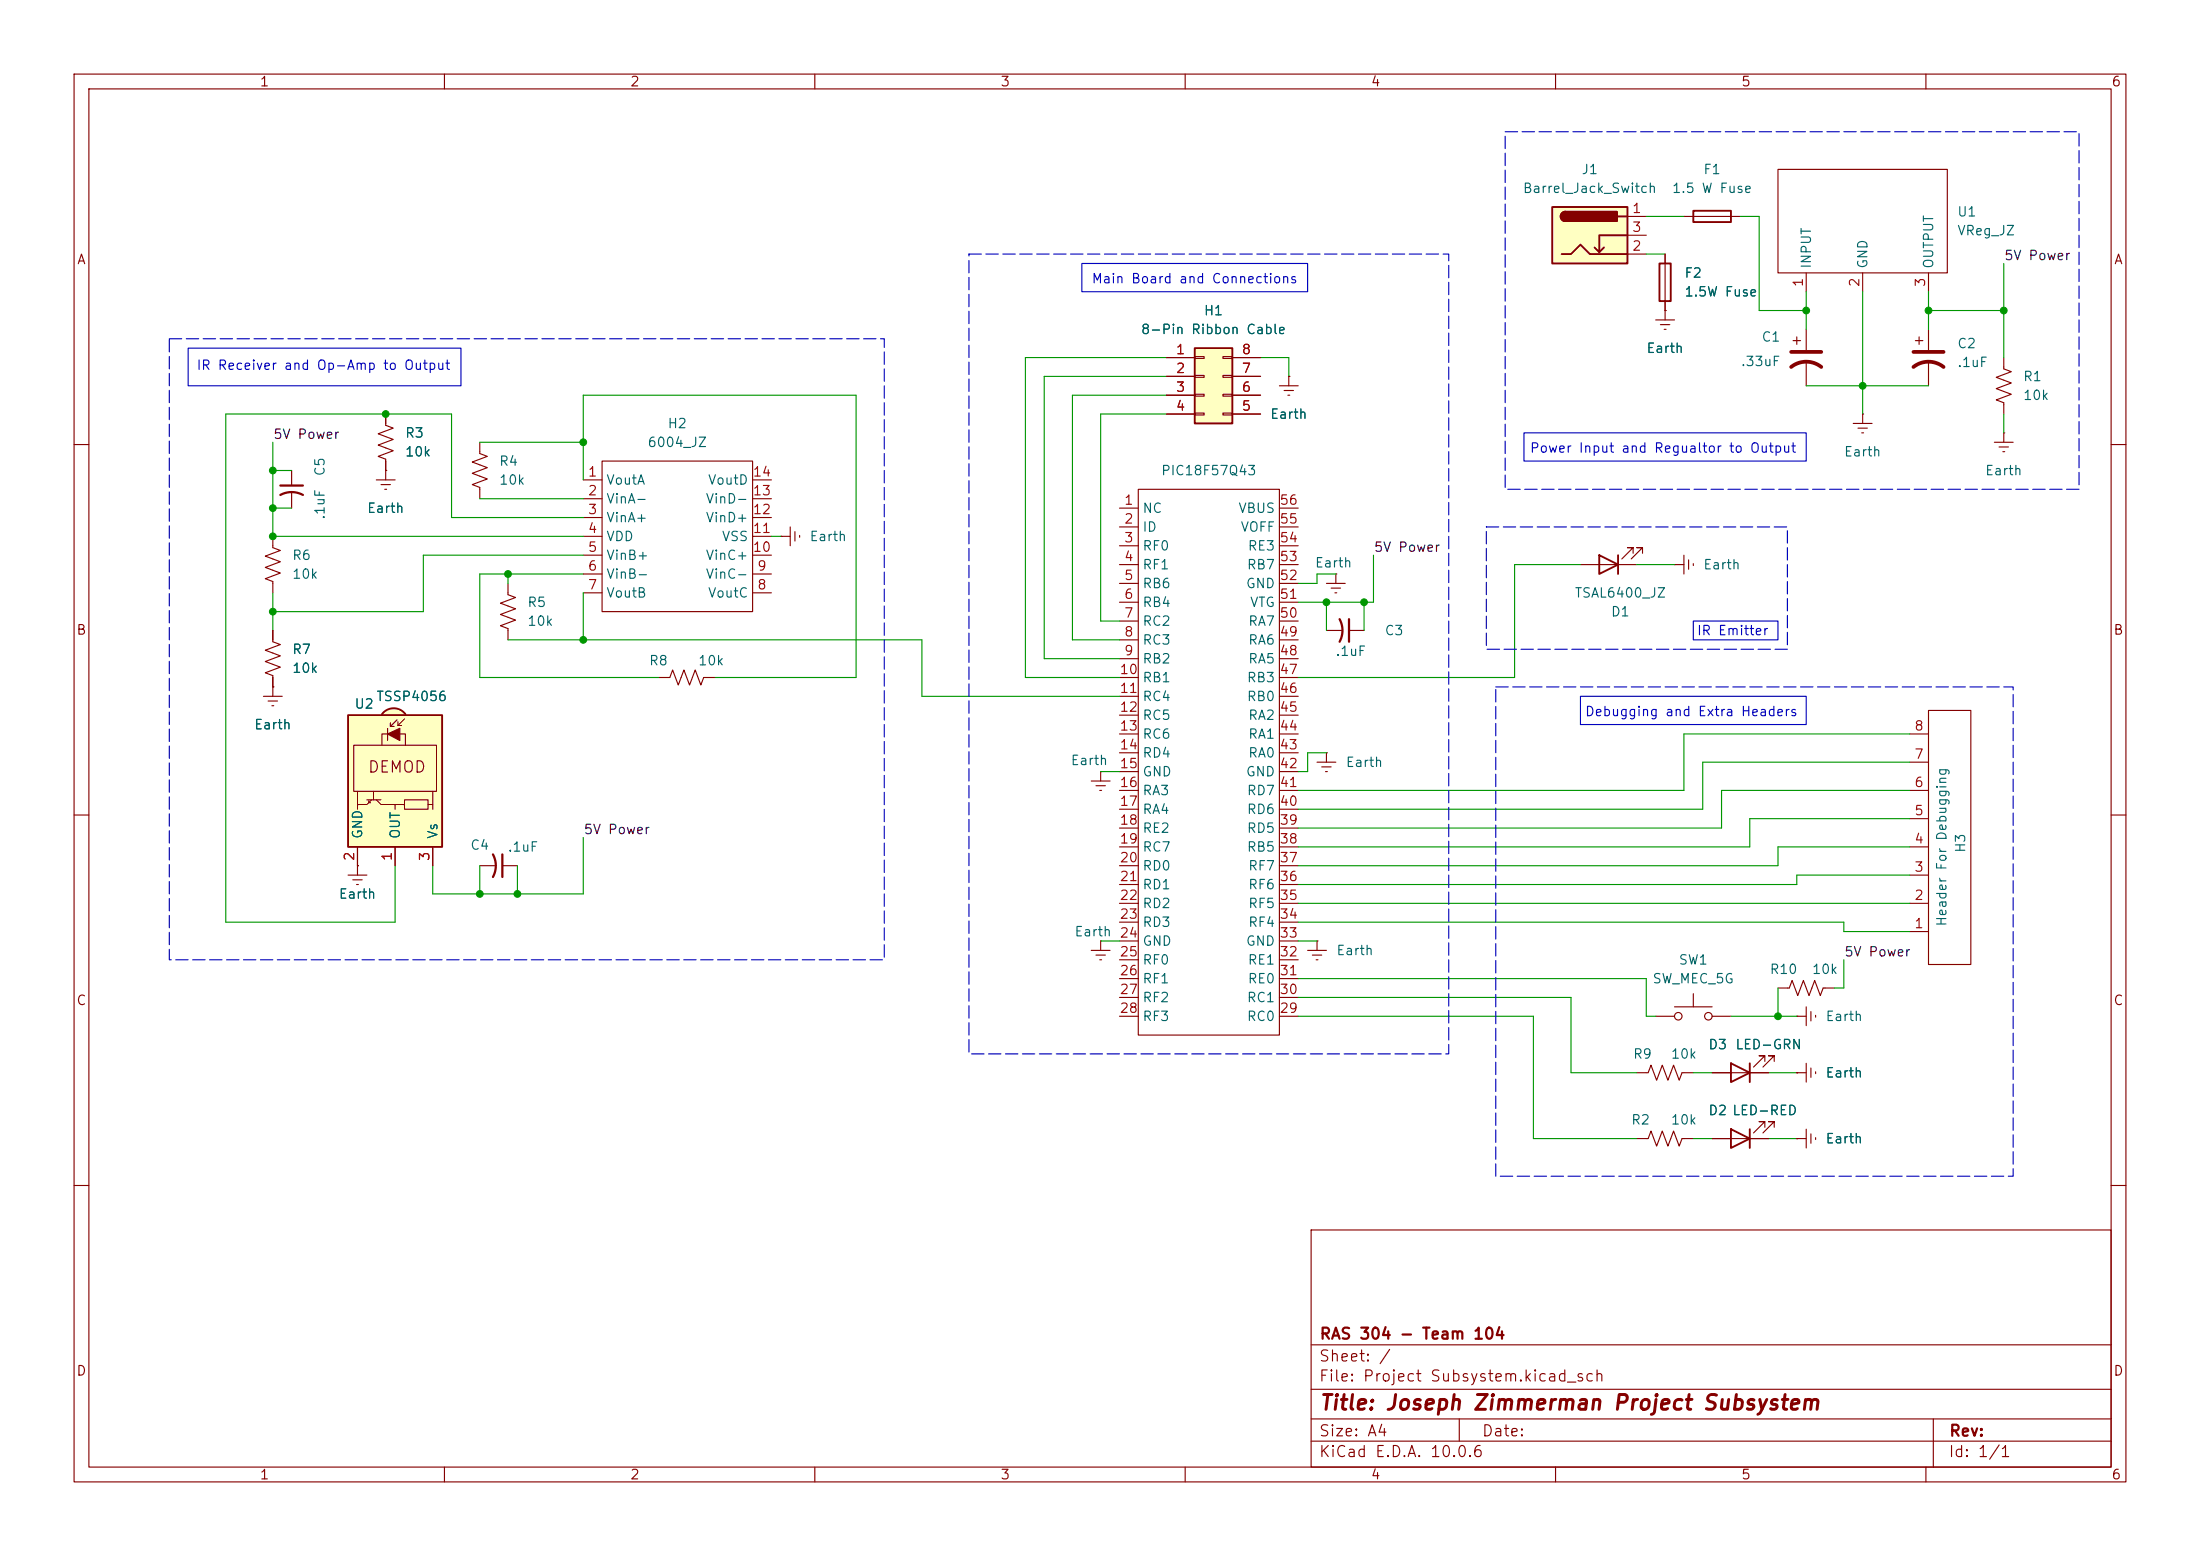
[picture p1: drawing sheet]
<svg xmlns="http://www.w3.org/2000/svg" width="297mm" height="210mm" viewBox="0 0 297 210" stroke-linecap="round" stroke-linejoin="round" font-family="sans-serif">
<g fill="none" stroke="#840000" stroke-width=".15">
<path d="M10 10h277v190h-277zM12 12h273v186h-273zM60 10v2M110 10v2M160 10v2M210 10v2M260 10v2M227.3 29.2h7.6M240 22.9h22.9v13.9h-22.9zM243.8 36.8v2.6M251.5 36.8v2.6M260.3 36.8v2.6"/>
<path d="M250.2 57.2h2.5M250.8 57.8h1.3M251.3 58.4h.3M251.5 55.9h.1M251.5 55.9v1.3M269.2 59.7h2.6M270.5 58.4h.1M270.5 48.3v1.5l1 .4-2 .7 2 .8-2 .8 2 .7-2 .8 1 .4v1.5M270.5 58.4v1.3M10 60h2M151.1 68.6h2.6M151.1 71.1h2.6"/>
<path d="M151.1 73.7h2.6M151.1 76.2h2.6M151.1 78.7h2.6M153.7 66h19v73.7h-19zM172.7 68.6h2.6M172.7 71.1h2.6M172.7 73.7h2.6M172.7 76.2h2.6M172.7 78.7h2.6M269.9 60.3h1.2M270.4 61h.2M285 60h2"/>
<path d="M151.1 81.3h2.6M151.1 83.8h2.6M151.1 86.4h2.6M151.1 88.9h2.6M151.1 91.4h2.6M151.1 94h2.6M151.1 96.5h2.6M151.1 99.1h2.6M172.7 81.3h2.6M172.7 83.8h2.6M172.7 86.4h2.6M172.7 88.9h2.6"/>
<path d="M172.7 91.4h2.6M172.7 94h2.6M172.7 96.5h2.6M172.7 99.1h2.6M10 110h2M151.1 101.6h2.6M151.1 104.1h2.6M151.1 106.7h2.6M151.1 109.2h2.6M151.1 111.8h2.6M151.1 114.3h2.6M151.1 116.8h2.6"/>
<path d="M151.1 119.4h2.6M172.7 101.6h2.6M172.7 104.1h2.6M172.7 106.7h2.6M172.7 109.2h2.6M172.7 111.8h2.6M172.7 114.3h2.6M172.7 116.8h2.6M172.7 119.4h2.6M285 110h2M151.1 121.9h2.6M151.1 124.5h2.6"/>
<path d="M151.1 127h2.6M151.1 129.5h2.6M151.1 132.1h2.6M151.1 134.6h2.6M151.1 137.2h2.6M172.7 121.9h2.6M172.7 124.5h2.6M172.7 127h2.6M172.7 129.5h2.6M172.7 132.1h2.6M172.7 134.6h2.6M172.7 137.2h2.6"/>
<path d="M10 160h2M177 166h108v32h-108zM285 160h2M60 198v2M110 198v2M160 198v2M177 194.5h108M177 191.5h108M177 187.5h108M177 181.5h108M197 191.5v3M210 198v2"/>
<path d="M260 198v2M261 191.5v6.5"/>
</g>
<path d="M228.6 28.4h5.1v1.6h-5.1z" fill="none" stroke="#840000" stroke-width=".25"/>
<path d="M209.5 27.9h10.2v7.7h-10.2z" fill="#ffffc2"/>
<path d="M209.5 27.9h10.2v7.7h-10.2zM210.8 34.3h1.3l1.3-1.3 1.2 1.3h5.1M211.3 28.6a.64 .64 0 0 0-.6 .6 .64 .64 0 0 0 .6 .6M216.5 33.4l-.6 .6M218.4 29.2h1.3M219.7 31.8h-3.8v2.2l-.6-.6" fill="none" stroke="#840000" stroke-width=".25"/>
<g fill="#840000" stroke="#840000" stroke-width=".25">
<path d="M210.9 28.8l.4-.2v1.2a.63 .63 0 0 1-.6-.3 .63 .63 0 0 1 .2-.7z"/>
<path d="M211.3 28.6h7v1.2h-7z"/>
</g>
<g fill="none" stroke="#840000" stroke-width=".15">
<path d="M219.7 29.2h2.5M219.7 34.3h2.5M219.7 31.8h2.5M36.8 72.4v1.5l1 .4-2 .8 2 .7-2 .8 2 .7-2 .8 1 .4v1.5M179.1 85.1h2M182.1 85.1h2M147.3 105.4h2.6M148 106h1.2M148.5 106.7h.2M148.6 104.1h.1M148.6 104.1v1.3M147.3 128.3h2.6"/>
<path d="M148 128.9h1.2M148.5 129.5h.2M148.6 127h.1M148.6 127v1.3M176.5 128.3h2.6M177.2 128.9h1.2M177.7 129.5h.2M177.8 127h.1M177.8 127v1.3"/>
</g>
<path d="M180.8 83.6a3.2 3.2 0 0 1 0 3M182.1 83.6v3" fill="none" stroke="#840000" stroke-width=".3"/>
<path d="M51.7 96.2a1.97 1.97 0 0 1 3 .2l-1.6 1.2-1.5-1.2z" fill="#ffffc2" stroke="#ffffc2" stroke-width=".14"/>
<path d="M47 96.5h12.7v17.8h-12.7z" fill="#ffffc2"/>
<path d="M47 96.5h12.7v17.8h-12.7zM51.6 96.4a1.97 1.97 0 0 1 3.1 0" fill="none" stroke="#840000" stroke-width=".25"/>
<g fill="none" stroke="#840000" stroke-width=".15">
<path d="M52.3 98.3v1.6M52.7 97.5v.5M52.7 98h.5M53.6 97.2l-.9 .8M53.7 97.4v.5M53.7 97.9h.5M54.6 97l-.9 .9M47.8 100.6h11.1v6.2h-11.1zM48.3 106.8v1.8M48.3 114.3v2.5M49.5 108h1.9M49.8 108.1v.2h.2"/>
<path d="M50.2 108l-.7 .6h-1.2v.6M50.4 106.8v1.2M50.8 108l.6 .6h1.9v.6M51.6 100.6v-1.5h3.1v1.5M53.3 108.6h1.3M53.3 114.3v2.5M54.6 108h3.2v1.2h-3.2zM57.8 108.6h.6v.6M58.4 106.8v1.8M58.4 114.3v2.5M64.8 116.8h2M67.8 116.8h2"/>
<path d="M177.8 102.9h2.5M178.4 103.5h1.3M178.9 104.1h.3M179.1 101.6h.1M179.1 101.6v1.3M221 144.8h1.5l.4-1 .7 2 .8-2 .8 2 .7-2 .8 2 .4-1h1.5M242.6 144.8h.1M242.6 144.8h1.2M243.8 143.5v2.6M244.5 144.1v1.3M245.1 144.7v.2"/>
</g>
<path d="M52.3 99.1l1.7-.8v1.6z" fill="#840000" stroke="#840000" stroke-width=".15"/>
<path d="M66.5 115.3a3.2 3.2 0 0 1 0 3.1M67.8 115.3v3.1" fill="none" stroke="#840000" stroke-width=".3"/>
<path d="M161.3 47h5.1v10.2h-5.1z" fill="#ffffc2"/>
<path d="M224 35.6h1.6v5h-1.6zM161.3 47h5.1v10.2h-5.1zM215.9 74.9l2.5 1.3-2.5 1.3zM218.4 74.9v2.6M233.7 143.5l2.5 1.3-2.5 1.3zM233.7 152.4l2.5 1.3-2.5 1.2zM236.2 143.5v2.6M236.2 152.4v2.5" fill="none" stroke="#840000" stroke-width=".25"/>
<g fill="none" stroke="#840000" stroke-width=".15">
<path d="M224.8 34.3v8.9M52.1 55.9v1.5l1 .4-2 .7 2 .8-2 .8 2 .7-2 .8 1 .4v2.8M64.8 59.7v1.5l1 .4-2 .8 2 .7-2 .8 2 .7-2 .8 1 .4v1.5M157.5 48.3h3.8M157.5 50.8h3.8M157.5 53.3h3.8M157.5 55.9h3.8M161.3 48.1h1.3v.3h-1.3zM161.3 50.7h1.3v.2h-1.3zM161.3 53.2h1.3v.3h-1.3zM161.3 55.8h1.3v.2h-1.3zM165.1 48.1h1.3v.3h-1.3z"/>
<path d="M165.1 50.7h1.3v.2h-1.3zM165.1 53.2h1.3v.3h-1.3zM165.1 55.8h1.3v.2h-1.3zM166.4 48.3h3.8M166.4 50.8h3.8M166.4 53.3h3.8M166.4 55.9h3.8M172.7 52.1h2.6M173.4 52.7h1.2M173.9 53.3h.2M174 50.8h.1M174 50.8v1.3"/>
<path d="M223.5 43.2h2.6M224.2 43.8h1.2M224.7 44.5h.2M224.8 41.9h.1M242.1 46h1M242.6 45.5v1M243.8 44.5v2.7M243.8 48.8v3.3M258.6 46h1M259.1 45.5v1M260.3 44.5v2.7M260.3 48.8v3.3"/>
<path d="M39.4 63.5v2M39.4 66.5v2.1M50.8 64.8h2.5M51.4 65.4h1.3M51.9 66h.3M52.1 63.5h.1M68.6 78.7v1.6l1 .3-2 .8 2 .8-2 .7 2 .8-2 .8 1 .3v1.6M78.7 72.4h2.6M78.7 64.8h2.6M78.7 67.3h2.6M78.7 69.9h2.6M78.7 74.9h2.6"/>
<path d="M78.7 77.5h2.6M81.3 62.2h20.3v20.4h-20.3zM101.6 72.4h2.5M101.6 64.8h2.5M101.6 67.3h2.5M101.6 69.9h2.5M101.6 74.9h2.5M101.6 77.5h2.5M105.4 72.4h.1M105.4 72.4h1.3M106.7 71.1v2.6M107.3 71.8v1.2"/>
<path d="M107.9 72.3v.2M179.1 78.7h2.5M179.7 79.4h1.3M180.3 77.5h.1M180.3 77.5v1.2M213.4 76.2h7.6M220.5 74.7v-.8h-.8h.8l-1.6 1.5M221.7 74.7v-.8h-.7h.7l-1.5 1.5M226.1 76.2h.1M226.1 76.2h1.2M227.3 74.9v2.6M228 75.6v1.2"/>
<path d="M228.6 76.1v.2M35.6 94h2.5M36.2 94.6h1.3M36.7 95.3h.3M36.8 85.1v1.5l1 .4-2 .8 2 .7-2 .8 2 .7-2 .8 1 .4v2.8M36.8 92.7h.1M78.7 80h2.6M88.9 91.4h1.5l.4-1 .8 2.1 .7-2.1 .8 2.1 .8-2.1 .7 2.1 .4-1.1h1.5M101.6 80h2.5M180.2 80h.3M257.8 99.1h2.5M260.3 95.9h5.8v34.3h-5.8z"/>
<path d="M47 118.1h2.5M47.6 118.7h1.3M48.1 119.4h.3M48.3 116.8h.1M48.3 114.3v3.8M53.3 114.3v2.5M58.4 114.3v2.5M257.8 118.1h2.5M257.8 114.3h2.5M257.8 110.5h2.5M257.8 106.7h2.5M257.8 102.9h2.5"/>
<path d="M223.5 137.2h2.6M226.1 135.9h5M228.6 134.1v1.8M231.1 137.2h2.6M240 133.4h1.6l.3-1.1 .8 2.1 .8-2.1 .7 2.1 .8-2.1 .7 2.1 .4-1h1.5M242.6 137.2h.1M242.6 137.2h1.2M243.8 135.9v2.5M244.5 136.5v1.3M245.1 137v.3M257.8 125.7h2.5M257.8 121.9h2.5"/>
<path d="M221 153.7h1.5l.4-1 .7 2 .8-2 .8 2 .7-2 .8 2 .4-1h1.5M231.1 153.7h7.7M231.1 144.8h7.7M238.3 143.3v-.8h-.8h.8l-1.6 1.5M238.3 152.1v-.7h-.8h.8l-1.6 1.5M239.5 143.3v-.8h-.7h.7l-1.5 1.5M239.5 152.1v-.7h-.7h.7l-1.5 1.5M242.6 153.7h.1M242.6 144.8h.1M242.6 153.7h1.2M243.8 152.4v2.5M244.5 153v1.3"/>
<path d="M245.1 153.5v.3"/>
<circle cx="226.6" cy="137.2" r=".51"/>
<circle cx="230.6" cy="137.2" r=".51"/>
</g>
<path d="M241.8 49.5a3.3 3.3 0 0 1 4.1 0M241.8 47.5h4.1M258.3 49.5a3.3 3.3 0 0 1 4.1 0M258.3 47.5h4.1" fill="none" stroke="#840000" stroke-width=".51"/>
<path d="M37.8 66.8a3.2 3.2 0 0 1 3.1 0M37.8 65.5h3.1" fill="none" stroke="#840000" stroke-width=".3"/>
<g fill="none" stroke="#009600" stroke-width=".15">
<path d="M222.2 29.2h5.1M222.2 34.3h2.6M234.9 29.2h2.6v12.7h6.3M243.8 39.4v5.1M251.5 39.4v16.5M260.3 39.4v5.1M270.5 35.6v12.7M36.8 59.7v12.7h41.9M64.8 59.7h13.9M157.5 53.3h-12.7v33.1h6.3M157.5 55.9h-8.9v27.9h2.5M157.5 48.3h-19.1v43.1h12.7"/>
<path d="M157.5 50.8h-16.5v38.1h10.1M170.2 48.3h3.8v2.5M243.8 52.1h16.5M260.3 41.9h10.2M270.5 55.9v2.5M36.8 68.6h2.6M36.8 63.5h2.6M64.8 67.3h13.9M68.6 77.5v1.2M78.7 74.9h-21.6v7.7h-20.3M78.7 64.8v-11.5h36.9v38.1h-19.1M78.7 77.5h-13.9v13.9h24.1"/>
<path d="M78.7 69.9h-17.7v-14h-30.5v68.6h22.8v-7.7M104.1 72.4h1.3M180.3 77.5h-2.5v1.2h-2.5M185.4 74.9v6.4h-10.1M213.4 76.2h-8.9v15.2h-29.2M221 76.2h5.1M36.8 80v5.1M68.6 86.4h55.9v7.6h26.6M78.7 80v6.4M179.1 81.3v3.8M184.1 81.3v3.8M257.8 99.1h-30.5v7.6h-52"/>
<path d="M64.8 116.8v3.9M69.8 116.8v3.9M78.7 113v7.7h-20.3v-3.9M148.6 104.1h2.5M179.1 101.6h-2.6v2.5h-1.2M257.8 102.9h-27.9v6.3h-54.6M257.8 114.3h-17.8v2.5h-64.7M257.8 118.1h-15.2v1.3h-67.3M257.8 106.7h-25.4v5.1h-57.1M257.8 110.5h-21.6v3.8h-60.9M148.6 127h2.5M175.3 127h2.5"/>
<path d="M175.3 124.5h73.6v1.2h8.9M175.3 132.1h46.9v5.1h1.3M175.3 137.2h31.7v16.5h14M175.3 134.6h36.8v10.2h8.9M175.3 121.9h82.5M233.7 137.2h8.9M240 133.4v3.8M248.9 129.5v3.9h-1.3M228.6 153.7h2.5M228.6 144.8h2.5M238.8 153.7h3.8M238.8 144.8h3.8"/>
</g>
<path d="M146 35.6h30.5v3.8h-30.5zM25.4 47h36.8v5.1h-36.8zM205.7 58.4h38.1v3.8h-38.1zM213.4 94h30.4v3.8h-30.4zM228.6 83.8h11.4v2.6h-11.4z" fill="none" stroke="#0000c2" stroke-width=".15"/>
<path d="M203.2 17.8h77.5v48.2h-77.5zM130.8 34.3h64.8v107.9h-64.8zM22.9 45.7h96.5v83.8h-96.5zM200.7 71.1h40.6v16.5h-40.6zM201.9 92.7h69.9v66.1h-69.9z" fill="none" stroke="#0000c2" stroke-width=".15" stroke-dasharray="1.7 .6"/>
<g fill="#009600" stroke="#009600" stroke-width=".14">
<circle cx="270.5" cy="41.9" r=".46"/>
<circle cx="260.3" cy="41.9" r=".46"/>
<circle cx="251.5" cy="52.1" r=".46"/>
<circle cx="243.8" cy="41.9" r=".46"/>
<circle cx="36.8" cy="72.4" r=".46"/>
<circle cx="36.8" cy="63.5" r=".46"/>
<circle cx="36.8" cy="68.6" r=".46"/>
<circle cx="52.1" cy="55.9" r=".46"/>
<circle cx="78.7" cy="86.4" r=".46"/>
<circle cx="78.7" cy="59.7" r=".46"/>
<circle cx="68.6" cy="77.5" r=".46"/>
<circle cx="240" cy="137.2" r=".46"/>
<circle cx="184.1" cy="81.3" r=".46"/>
<circle cx="179.1" cy="81.3" r=".46"/>
<circle cx="36.8" cy="82.6" r=".46"/>
<circle cx="64.8" cy="120.7" r=".46"/>
<circle cx="69.8" cy="120.7" r=".46"/>
</g>
<text font-size="2" fill="#840000" x="178" y="190.8">Title: Joseph Zimmerman Project Subsystem</text>
<g font-size="1.5" fill="#840000">
<text x="49.6" y="104.7">DEMOD</text>
<text x="178" y="184.1">Sheet: /</text>
<text x="178" y="181.1">RAS 304 - Team 104</text>
<text x="178" y="186.8">File: Project Subsystem.kicad_sch</text>
<text x="178" y="197">KiCad E.D.A. 10.0.6</text>
<text x="178" y="194.2">Size: A4</text>
<text x="200" y="194.2">Date:</text>
<text x="263" y="197">Id: 1/1</text>
<text x="263" y="194.2">Rev:</text>
</g>
<g font-size="1.3" fill="#840000">
<text x="35" y="12">1</text>
<text x="85" y="12">2</text>
<text x="135" y="12">3</text>
<text x="185" y="12">4</text>
<text x="235" y="12">5</text>
<text x="285" y="12">6</text>
<text x="10.3" y="36">A</text>
<text x="285.3" y="36">A</text>
<text x="10.2" y="86">B</text>
<text x="285.2" y="86">B</text>
<text x="10.2" y="136">C</text>
<text x="285.2" y="136">C</text>
<text x="10.2" y="186">D</text>
<text x="285.2" y="186">D</text>
<text x="35" y="200">1</text>
<text x="85" y="200">2</text>
<text x="135" y="200">3</text>
<text x="185" y="200">4</text>
<text x="235" y="200">5</text>
<text x="285" y="200">6</text>
</g>
<g font-size="1.3" fill="#006464">
<text x="213.4" y="23.8">J1</text>
<text x="229.9" y="23.8">F1</text>
<text x="205.5" y="26.4">Barrel_Jack_Switch</text>
<text x="225.6" y="26.4">1.5 W Fuse</text>
<text x="264.1" y="29.5">U1</text>
<text x="264.1" y="32.1">VReg_JZ</text>
<text x="227.3" y="37.8">F2</text>
<text x="227.3" y="40.3">1.5W Fuse</text>
<text x="244.8" y="36.3" transform="rotate(-90 244.8 36.3)">INPUT</text>
<text x="252.4" y="36.3" transform="rotate(-90 252.4 36.3)">GND</text>
<text x="261.3" y="36.3" transform="rotate(-90 261.3 36.3)">OUTPUT</text>
<text x="153.9" y="45.4">8-Pin Ribbon Cable</text>
<text x="162.4" y="42.9">H1</text>
<text x="222.2" y="48">Earth</text>
<text x="237.7" y="46.4">C1</text>
<text x="264.1" y="47.3">C2</text>
<text x="234.9" y="49.7">.33uF</text>
<text x="264.1" y="49.9">.1uF</text>
<text x="273" y="51.8">R1</text>
<text x="54.6" y="59.4">R3</text>
<text x="90" y="58.1">H2</text>
<text x="171.4" y="56.8">Earth</text>
<text x="273" y="54.3">10k</text>
<text x="44.1" y="64.4" transform="rotate(-90 44.1 64.4)">C5</text>
<text x="54.6" y="61.9">10k</text>
<text x="67.3" y="63.2">R4</text>
<text x="67.3" y="65.7">10k</text>
<text x="81.8" y="65.7">VoutA</text>
<text x="87.3" y="60.7">6004_JZ</text>
<text x="95.5" y="65.7">VoutD</text>
<text x="156.7" y="64.5">PIC18F57Q43</text>
<text x="248.9" y="61.9">Earth</text>
<text x="267.9" y="64.5">Earth</text>
<text x="44.1" y="70.2" transform="rotate(-90 44.1 70.2)">.1uF</text>
<text x="49.5" y="69.5">Earth</text>
<text x="81.8" y="68.3">VinA-</text>
<text x="81.8" y="70.8">VinA+</text>
<text x="95.2" y="70.8">VinD+</text>
<text x="95.2" y="68.3">VinD-</text>
<text x="154.2" y="69.5">NC</text>
<text x="167.1" y="69.5">VBUS</text>
<text x="39.4" y="75.9">R6</text>
<text x="81.8" y="73.4">VDD</text>
<text x="81.8" y="75.9">VinB+</text>
<text x="95.2" y="75.9">VinC+</text>
<text x="97.4" y="73.4">VSS</text>
<text x="109.2" y="73.4">Earth</text>
<text x="154.2" y="72.1">ID</text>
<text x="154.2" y="74.6">RF0</text>
<text x="154.2" y="77.2">RF1</text>
<text x="167.4" y="72.1">VOFF</text>
<text x="168.2" y="77.2">RB7</text>
<text x="168.4" y="74.6">RE3</text>
<text x="177.4" y="76.9">Earth</text>
<text x="229.9" y="77.2">Earth</text>
<text x="39.4" y="78.4">10k</text>
<text x="71.1" y="82.2">R5</text>
<text x="81.8" y="78.4">VinB-</text>
<text x="81.8" y="81">VoutB</text>
<text x="95.2" y="78.4">VinC-</text>
<text x="95.5" y="81">VoutC</text>
<text x="154.2" y="79.7">RB6</text>
<text x="154.2" y="82.2">RB4</text>
<text x="168.1" y="79.7">GND</text>
<text x="168.7" y="82.2">VTG</text>
<text x="212.5" y="81">TSAL6400_JZ</text>
<text x="217.4" y="83.5">D1</text>
<text x="39.4" y="88.6">R7</text>
<text x="71.1" y="84.8">10k</text>
<text x="154.2" y="84.8">RC2</text>
<text x="154.2" y="87.3">RC3</text>
<text x="154.2" y="89.9">RB2</text>
<text x="168.4" y="89.9">RA5</text>
<text x="168.4" y="87.3">RA6</text>
<text x="168.4" y="84.8">RA7</text>
<text x="180.2" y="88.8">.1uF</text>
<text x="186.8" y="86.1">C3</text>
<text x="39.4" y="91.1">10k</text>
<text x="47.8" y="96">U2</text>
<text x="50.7" y="94.9">TSSP4056</text>
<text x="87.5" y="90.1">R8</text>
<text x="94.2" y="90.1">10k</text>
<text x="154.2" y="92.4">RB1</text>
<text x="154.2" y="94.9">RC4</text>
<text x="168.2" y="94.9">RB0</text>
<text x="168.2" y="92.4">RB3</text>
<text x="34.2" y="98.8">Earth</text>
<text x="154.2" y="97.5">RC5</text>
<text x="154.2" y="100">RC6</text>
<text x="168.4" y="100">RA1</text>
<text x="168.4" y="97.5">RA2</text>
<text x="144.5" y="103.6">Earth</text>
<text x="154.2" y="102.6">RD4</text>
<text x="154.2" y="105.1">GND</text>
<text x="154.2" y="107.6">RA3</text>
<text x="168.1" y="105.1">GND</text>
<text x="168.2" y="107.6">RD7</text>
<text x="168.4" y="102.6">RA0</text>
<text x="181.6" y="103.8">Earth</text>
<text x="49.2" y="113.3" transform="rotate(-90 49.2 113.3)">GND</text>
<text x="54.3" y="113.3" transform="rotate(-90 54.3 113.3)">OUT</text>
<text x="59.4" y="113.3" transform="rotate(-90 59.4 113.3)">Vs</text>
<text x="154.2" y="110.2">RA4</text>
<text x="154.2" y="112.7">RE2</text>
<text x="168.2" y="112.7">RD5</text>
<text x="168.2" y="110.2">RD6</text>
<text x="63.4" y="115">C4</text>
<text x="68.5" y="115.3">.1uF</text>
<text x="154.2" y="115.3">RC7</text>
<text x="154.2" y="117.8">RD0</text>
<text x="168.2" y="115.3">RB5</text>
<text x="168.4" y="117.8">RF7</text>
<text x="265.6" y="115.2" transform="rotate(-90 265.6 115.2)">H3</text>
<text x="45.7" y="121.6">Earth</text>
<text x="154.2" y="120.3">RD1</text>
<text x="154.2" y="122.9">RD2</text>
<text x="154.2" y="125.4">RD3</text>
<text x="168.4" y="125.4">RF4</text>
<text x="168.4" y="122.9">RF5</text>
<text x="168.4" y="120.3">RF6</text>
<text x="263.1" y="125.1" transform="rotate(-90 263.1 125.1)">Header For Debugging</text>
<text x="145" y="126.7">Earth</text>
<text x="154.2" y="128">GND</text>
<text x="154.2" y="130.5">RF0</text>
<text x="168.1" y="128">GND</text>
<text x="168.4" y="130.5">RE1</text>
<text x="180.3" y="129.2">Earth</text>
<text x="226.5" y="130.5">SW1</text>
<text x="238.8" y="131.8">R10</text>
<text x="244.5" y="131.8">10k</text>
<text x="154.2" y="133">RF1</text>
<text x="154.2" y="135.6">RF2</text>
<text x="168.2" y="135.6">RC1</text>
<text x="168.4" y="133">RE0</text>
<text x="223" y="133">SW_MEC_5G</text>
<text x="154.2" y="138.1">RF3</text>
<text x="168.2" y="138.1">RC0</text>
<text x="220.4" y="143.2">R9</text>
<text x="225.5" y="143.2">10k</text>
<text x="230.5" y="141.9">D3</text>
<text x="234.2" y="141.9">LED-GRN</text>
<text x="246.4" y="138.1">Earth</text>
<text x="246.4" y="145.7">Earth</text>
<text x="220.1" y="152.1">R2</text>
<text x="225.5" y="152.1">10k</text>
<text x="230.5" y="150.8">D2 LED-RED</text>
<text x="246.4" y="154.6">Earth</text>
</g>
<g font-size="1.3" fill="#a90000">
<text x="220.2" y="29.1">1</text>
<text x="220.2" y="34.2">2</text>
<text x="220.2" y="31.6">3</text>
<text x="243.7" y="38.8" transform="rotate(-90 243.7 38.8)">1</text>
<text x="251.3" y="38.8" transform="rotate(-90 251.3 38.8)">2</text>
<text x="260.2" y="38.8" transform="rotate(-90 260.2 38.8)">3</text>
<text x="158.7" y="48.1">1</text>
<text x="158.7" y="50.7">2</text>
<text x="158.7" y="53.2">3</text>
<text x="167.5" y="53.2">6</text>
<text x="167.5" y="50.7">7</text>
<text x="167.5" y="48.1">8</text>
<text x="158.7" y="55.7">4</text>
<text x="167.5" y="55.7">5</text>
<text x="79.3" y="64.6">1</text>
<text x="101.5" y="64.6">14</text>
<text x="79.3" y="67.2">2</text>
<text x="79.3" y="69.7">3</text>
<text x="101.5" y="69.7">12</text>
<text x="101.5" y="67.2">13</text>
<text x="151.7" y="68.4">1</text>
<text x="151.7" y="71">2</text>
<text x="172.7" y="71">55</text>
<text x="172.7" y="68.4">56</text>
<text x="79.3" y="72.3">4</text>
<text x="79.3" y="74.8">5</text>
<text x="79.3" y="77.3">6</text>
<text x="101.5" y="74.8">10</text>
<text x="101.5" y="72.3">11</text>
<text x="102.1" y="77.3">9</text>
<text x="151.7" y="73.5">3</text>
<text x="151.7" y="76.1">4</text>
<text x="172.7" y="76.1">53</text>
<text x="172.7" y="73.5">54</text>
<text x="79.3" y="79.9">7</text>
<text x="102.1" y="79.9">8</text>
<text x="151.7" y="78.6">5</text>
<text x="151.7" y="81.1">6</text>
<text x="151.7" y="83.7">7</text>
<text x="172.7" y="83.7">50</text>
<text x="172.7" y="81.1">51</text>
<text x="172.7" y="78.6">52</text>
<text x="151.7" y="86.2">8</text>
<text x="151.7" y="88.8">9</text>
<text x="172.7" y="88.8">48</text>
<text x="172.7" y="86.2">49</text>
<text x="151.1" y="91.3">10</text>
<text x="151.1" y="93.8">11</text>
<text x="172.7" y="93.8">46</text>
<text x="172.7" y="91.3">47</text>
<text x="151.1" y="96.4">12</text>
<text x="151.1" y="98.9">13</text>
<text x="151.1" y="101.5">14</text>
<text x="172.7" y="101.5">43</text>
<text x="172.7" y="98.9">44</text>
<text x="172.7" y="96.4">45</text>
<text x="258.3" y="98.9">8</text>
<text x="151.1" y="104">15</text>
<text x="151.1" y="106.5">16</text>
<text x="172.7" y="106.5">41</text>
<text x="172.7" y="104">42</text>
<text x="258.3" y="106.5">6</text>
<text x="258.3" y="102.7">7</text>
<text x="151.1" y="109.1">17</text>
<text x="151.1" y="111.6">18</text>
<text x="172.7" y="111.6">39</text>
<text x="172.7" y="109.1">40</text>
<text x="258.3" y="110.4">5</text>
<text x="48.1" y="116.3" transform="rotate(-90 48.1 116.3)">2</text>
<text x="53.2" y="116.3" transform="rotate(-90 53.2 116.3)">1</text>
<text x="58.3" y="116.3" transform="rotate(-90 58.3 116.3)">3</text>
<text x="151.1" y="114.2">19</text>
<text x="151.1" y="116.7">20</text>
<text x="151.1" y="119.2">21</text>
<text x="172.7" y="119.2">36</text>
<text x="172.7" y="116.7">37</text>
<text x="172.7" y="114.2">38</text>
<text x="258.3" y="118">3</text>
<text x="258.3" y="114.2">4</text>
<text x="151.1" y="121.8">22</text>
<text x="151.1" y="124.3">23</text>
<text x="172.7" y="124.3">34</text>
<text x="172.7" y="121.8">35</text>
<text x="258.3" y="125.6">1</text>
<text x="258.3" y="121.8">2</text>
<text x="151.1" y="126.9">24</text>
<text x="151.1" y="129.4">25</text>
<text x="151.1" y="131.9">26</text>
<text x="172.7" y="131.9">31</text>
<text x="172.7" y="129.4">32</text>
<text x="172.7" y="126.9">33</text>
<text x="151.1" y="134.5">27</text>
<text x="151.1" y="137">28</text>
<text x="172.7" y="137">29</text>
<text x="172.7" y="134.5">30</text>
</g>
<g font-size="1.3" fill="#0f0f0f">
<text x="270.5" y="35.4">5V Power</text>
<text x="36.8" y="59.6">5V Power</text>
<text x="185.4" y="74.8">5V Power</text>
<text x="78.7" y="112.9">5V Power</text>
<text x="248.9" y="129.4">5V Power</text>
</g>
<g font-size="1.3" fill="#0000c2">
<text x="147.3" y="38.6">Main Board and Connections</text>
<text x="26.4" y="50.2">IR Receiver and Op-Amp to Output</text>
<text x="206.4" y="61.4">Power Input and Regualtor to Output</text>
<text x="229" y="86.1">IR Emitter</text>
<text x="213.9" y="97">Debugging and Extra Headers</text>
</g>
</svg>
